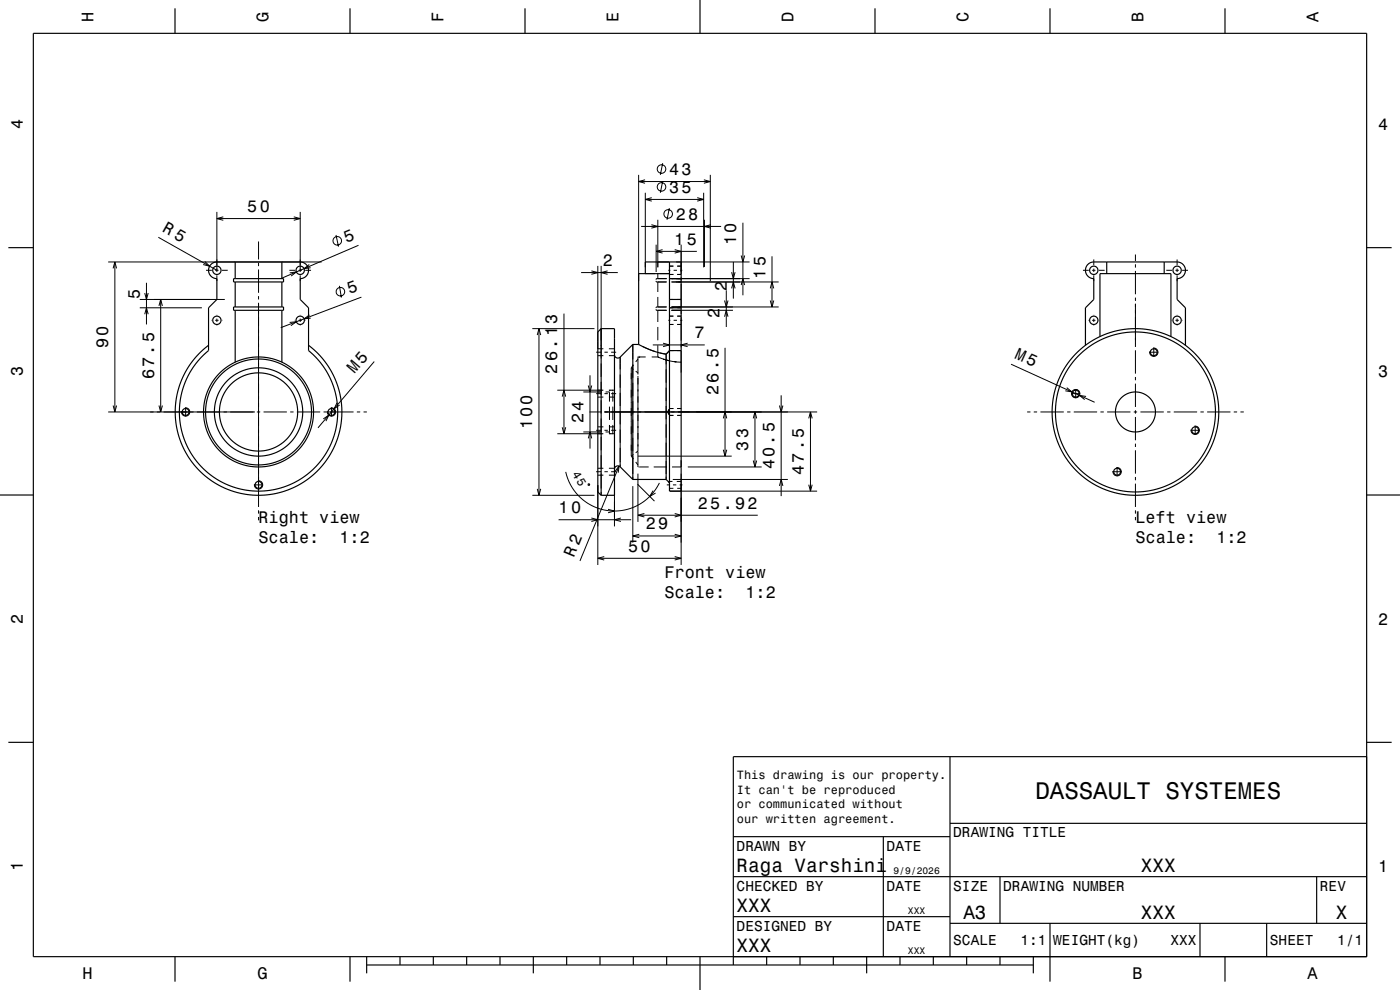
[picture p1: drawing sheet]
<svg xmlns="http://www.w3.org/2000/svg" width="420mm" height="297mm" viewBox="0 0 420 297" stroke-linecap="round" stroke-linejoin="round" font-family="sans-serif">
<g fill="none" stroke="#000" stroke-width=".3">
<path d="M191.6 52.5v31.8M191.6 54.5h21.5M193.5 53.9l-1.9 .6 1.9 .5M193.6 57.8v22.4M193.6 59.8h17.5M195.5 59.3l-1.9 .5 1.9 .5M198.8 49l-.7 3.5M198.8 54.3l-.7 3.5M209.2 59.3l1.9 .5-1.9 .5M211.1 57.8v22.4M211.2 53.9l1.9 .6-1.9 .5M213.1 52.5v31.8"/>
<path d="M32.5 78.6h64M34.5 78.6v45M47.5 71.2l17.6 9.9M61.5 78.5l1.4 1.4-2-.5M65.1 63.6v18M65.1 65.6h25M67 65.1l-1.9 .5 1.9 .5M77.6 72.4v5.4M77.6 78.8v1M88.1 65.1l2 .5-2 .5M90.1 63.6v18M92.8 79.4l-1.6 1.2 2-.3"/>
<path d="M100.8 70.5l.7 3.5M107.5 73.6l-23.2 10M179.3 79.8v24.9M180.3 79.8v27.8M192.3 67.9h24M195.4 67.4l1.9 .5-1.9 .5M196.8 73.4v8.2M196.8 75.4h12.2M197.3 65.9v14.4M198.8 74.9l-2 .5 2 .5M200.8 62.4l-.7 3.5M200.8 79.8h1.2"/>
<path d="M202.4 74.9l1.9 .5-1.9 .5M202.9 78.6h22M203.2 79.8h1.1M204.3 73.4v8.8M211.3 65.9v14.2M213.3 67.4l-2 .5 2 .5M220 78.6v11M222.4 76.7l.5 1.9 .5-1.9M222.9 66.8v21.8M231.6 76.9v15.2M328.1 77.8v1.8M340.6 76.4v1.9"/>
<path d="M340.6 79.3v1M353.1 77.8v1.8M33.9 80.5l.6-1.9 .5 1.9M41.9 89.8h25.5M41.9 92.3h18.7M43.4 87.9l.5 1.9 .6-1.9M43.4 94.3l.5-2 .6 2M43.9 84.8v12.5M47.7 91.8l.5-2 .5 2M48.2 89.8v33.8M61.8 81.1h1.8M63.4 96.1h.2"/>
<path d="M64.6 81.1h1M64.6 96.1h1M65.1 82.6v1.7M65.1 94.5v.1M65.1 95.6v1M65.1 97.6v.1M66.6 81.1h1.7M66.6 96.1h.1M77.6 80.8v7M77.6 88.8v1M77.6 90.8v61.3M86.8 81.1h1.8"/>
<path d="M86.9 96.7l2-.2-1.6 1.2M86.9 81.9l2-.3-1.6 1.2M88.4 96.1h.2M89.6 81.1h1M89.6 96.1h1M90.1 82.6v1.7M90.1 94.5v.1M90.1 95.6v1M90.1 97.6v.1M91.6 81.1h1.7M91.6 96.1h.1M92.9 94.5l-1.7 1.1 2-.2"/>
<path d="M101.8 85.8l.6 3.5M108.4 89.1l-24.2 9.2M159.7 98.6h18.6M161.7 98.6v50M169.2 94.1v36M174.3 81.8h11M177.4 81.3l1.9 .5-1.9 .5M182.3 81.3l-2 .5 2 .5M193.6 82.1h2.9M196.8 92.8v.3h3.3M196.8 84.3v.3h3.3M197.3 81.9v1.7"/>
<path d="M197.3 84.6v3M197.3 89.1v3M197.3 93.1v3.5M197.3 98.1v4M198 82.1h2.8M200.1 92.1h-3.3v.3M200.1 83.6h-3.3v.3M200.5 81.1h.6M200.5 96.1h.6M200.8 83.6h24.1M200.8 89.8h1.2M200.8 92.3h1.2"/>
<path d="M200.8 94.8h1.2M200.8 97.3h1.2M200.8 82.3h1.2M201.3 93.1h18.6M201.3 92.1h32.3M201.3 84.6h32.3M202.1 81.1h1M202.1 96.1h1M203.2 89.8h1.1M203.2 92.3h1.1M203.2 94.8h1.1M203.2 97.3h1.1"/>
<path d="M203.2 82.3h1.1M204.1 81.1h.6M204.1 96.1h.6M204.3 83.2v1M204.3 85.2v7M204.3 93.2v1M204.3 95.2v7M217.4 95l.5-1.9 .5 1.9M217.4 90.2l.5 1.9 .5-1.9M217.9 87.1v11M219.5 81.7l.5 1.9 .5-1.9M219.5 86.5l.5-1.9 .5 1.9"/>
<path d="M222.4 85.5l.5-1.9 .5 1.9M231.1 90.2l.5 1.9 .5-1.9M231.1 86.5l.5-1.9 .5 1.9M324.9 81.1h1.7M326.5 96.1h.1M327.6 81.1h1M327.6 96.1h1M328.1 80.6v1M328.1 82.6v1.7M328.1 94.5v.1M328.1 95.6v1M328.1 97.6v.1"/>
<path d="M329.6 81.1h1.8M329.6 96.1h.2M340.6 81.3v7M340.6 89.3v1M340.6 91.1v13M349.9 81.1h1.7M351.5 96.1h.1M352.6 81.1h1M352.6 96.1h1M353.1 80.6v1M353.1 82.6v1.7M353.1 94.5v.1"/>
<path d="M353.1 95.6v1M353.1 97.6v.1M354.6 81.1h1.8M354.6 96.1h.2M112.3 108.5l-16.9 19.9M161.2 100.5l.5-1.9 .5 1.9M167.2 117.1h13.8M168.7 119l.5-1.9 .5 1.9M175 117.6h5.5M176.5 115.7l.5 1.9 .5-1.9M177 112.6v22M178.8 118.1h1.5"/>
<path d="M178.8 105.7h1.5M179.3 119.1h1.7M179.3 104.6h1.7M179.3 106.7h1.7M180.3 109.1v4M180.3 114.6v4M181.3 118.1h1M181.3 105.7h1M181.7 117.6h1.1v2.9M182.7 117.1h1.6M182.7 119.1h1.6M182.7 104.6h1.6"/>
<path d="M182.7 106.7h1.6M182.8 117.1v.3M183.3 118.1h1.5M183.3 105.7h1.5M183.8 117.1v.3M183.8 117.6v2.9M186.1 107.1v32.9M189.4 110.3v26.5M189.4 110.3l.6 .5M189.8 103.3v4.6M189.8 109.4v4M189.8 114.9v4"/>
<path d="M190 109.5l-.6 .8M190.7 111.4l.7 .5M191.4 107.1v5.2M191.4 112.8v22.5l-.7 .5M191.4 107.3h.1M191.4 107.7l-.7 .9M191.5 106.9l-.1 .1M191.6 103.3l.1 .1M191.7 106.9h.2v.4h-.2M191.9 107.1h1.8M192.7 103.9l3.7 1.5M195.8 103.5h15.6"/>
<path d="M197.3 103.6v3.5h-1.8M197.6 107.2l-.3-.1 3.6 1.1M197.9 105.9l1.9 .3M198.9 103l1.9 .5-1.9 .5M199 107.7l3.9 .9M199.8 106.2v3.1M199.8 110.8v4M199.8 116.3v4M200.8 105.2l-1 1M200.8 105.2h1.2M202.3 108.5l1.9 .1M203.2 105.2h1.1v6.6"/>
<path d="M204.3 103.2v1M206.3 103l-2 .5 2 .5M217.5 104.3v32.5M234.4 118.6v30.2M303.3 109.3l25.1 11.4M320 116.3l1.6 1.3-2-.4M321.4 118.1h2.7M322.5 116.9a1.25 1.25 0 0 1 1.4 1.5 1.25 1.25 0 0 1-2 .6 1.25 1.25 0 0 1 .4-2.1l1 .1M322.7 116.7v2.7M325.8 118.9l-2-.3 1.6 1.3M340.6 105.1v7M340.6 113.1v1"/>
<path d="M340.6 115.1v7M344.8 105.7h2.7M345.9 104.4a1.25 1.25 0 0 1 1.5 1.2 1.25 1.25 0 0 1-1.3 1.3 1.25 1.25 0 0 1-1.2-1.5M346.1 104.3v2.7M32.5 123.6h44M33.9 121.7l.6 1.9 .5-1.9M47.7 121.7l.5 1.9 .5-1.9M55.5 122.4a1.25 1.25 0 0 1 1.4 1.1 1.25 1.25 0 0 1-1.3 1.3 1.25 1.25 0 0 1-1.1-1.4M55.7 122.2v2.7M77.1 123.6h1M79.1 123.6h7M87.1 123.6h1"/>
<path d="M89.1 123.6h7M97 125.7l1.6-1.2-.8 1.9M97.1 123.6h9M99.2 122.4a1.25 1.25 0 0 1 1.5 1.1 1.25 1.25 0 0 1-1.3 1.3 1.25 1.25 0 0 1-1.2-1.4M99.4 122.2v2.7M101.1 120.8l-.9 1.8 1.7-1.1M107.1 123.6h1M109.1 123.6h1M167.2 130.1h13.8M168.7 128.2l.5 1.9 .5-1.9M175 129.6h5.5M176.5 131.5l.5-1.9 .5 1.9"/>
<path d="M176.8 123.6h3.5M178.8 129.1h1.5M179.3 128.1h1.7M180.3 120.1v4M180.3 125.6v4M180.3 131.1v4M180.3 136.6v4M181.3 123.6h63.8M181.3 129.1h1M181.7 129.6h1.1M182.7 130.1h1.6M182.7 128.1h1.6"/>
<path d="M182.8 122v4M182.8 127.5v2.6M183.3 129.1h1.5M183.8 122v4M183.8 127.5v2.6M185.7 139.8l-11.7 28.5M189.4 136.8l.6 .9M189.8 120.4v4M189.8 125.8v4.1M189.8 131.3v4.1M189.8 136.8v5.4M190 136.3l-.6 .5"/>
<path d="M190.7 138.6l.7 .9M191.4 135.4v4.7h.1M191.4 136.8h28.1M199.8 121.8v4M199.8 127.3v4M199.8 132.8v4M199.8 138.3v3.9M202 122.6h-1.2l-.4 .9 .4 1.1h1.2M203.2 124.6h1.1M203.2 122.6h1.1M217 125.5l.5-1.9 .5 1.9M217 134.9l.5 1.9 .5-1.9"/>
<path d="M226 138.2l.5 1.9 .5-1.9M226 125.5l.5-1.9 .5 1.9M226.5 123.6v16.5M233.8 121.7l.6 1.9 .5-1.9M242.6 125.5l.5-1.9 .6 1.9M243.1 123.6v23.7M308.1 123.6h1M310.1 123.6h1M312.1 123.6h7M320.1 123.6h1M322.1 123.6h7M330.1 123.6h1"/>
<path d="M332.1 123.6h7M340.1 123.6h1M340.6 123.1v1M340.6 125.1v7M340.6 133.1v1M340.6 135.1v7M342.1 123.6h7M350.1 123.6h1M352.1 123.6h7M357.2 129.1h2.7M358.3 127.9a1.25 1.25 0 0 1 1.5 1.1 1.25 1.25 0 0 1-1.3 1.3 1.25 1.25 0 0 1-1.2-1.4M358.6 127.7v2.7"/>
<path d="M360.1 123.6h1M362.1 123.6h7M370.1 123.6h1M372.1 123.6h1M76.2 145.5h2.7M77.3 144.2a1.25 1.25 0 0 1 1.5 1.2 1.25 1.25 0 0 1-1.3 1.3 1.25 1.25 0 0 1-1.2-1.5M77.6 153.1v1M77.6 155.1v1M159.7 148.6h18.6M161.2 146.7l.5 1.9 .5-1.9M167.6 155.9h21.7M169.7 141.6l.8 2.3 1 2.1 1.2 1.8 1.6 1.6 1.8 1.4 1.9 1.1 2.4 .9 2.2 .4 2.2 .1 2.5-.3 2.2-.6 2-.9 1.9-1.2 1.7-1.5 1.6-2 1.1-1.9"/>
<path d="M176.4 145.2h.4v.4h-.3zM177.4 155.4l1.9 .5-1.9 .5M178.8 141.5h1.5M179.3 145.5v24M179.3 142.6h1.7M179.3 140.5h1.7M180.3 142.1v4.5M180.3 147.6v1M181.3 141.5h1M182.4 152.8l1.9 .5-1.9 .5M182.7 142.6h1.6M182.7 140.5h1.6"/>
<path d="M183.3 141.5h1.5M184.3 146.6v11.3M184.5 141.4l1.2-1.6-.2 2M186.3 155.4l-2 .5 2 .5M189.8 143v.8M189.8 145.8v17M191.3 145.3l5 5M191.4 142.1v14.5M191.4 154.6h35.9M191.7 140.1h2.9M193.3 154.1l-1.9 .5 1.9 .5M195.9 147.2l-1 1.7 1.8-1"/>
<path d="M196.1 140.1h4M199.8 143v.8M200 145.5h.9M200.8 145.9v.6h1.2M201 147.3h44.1M201.6 140.1h2.7M201.7 144.4h-1.3l.4 .4v.6M201.8 143.8h34.6M201.9 145.5h1M202.4 154.1l1.9 .5-1.9 .5M203 144.4h1.3M203.2 146.5h1.1"/>
<path d="M203.9 145.5h.8M204.3 142.1v27.4M206.3 140.1h22.2M233.8 145.8l.6-2 .5 2M242.6 145.4l.5 1.9 .6-1.9M333.8 141.5h2.7M334.9 140.3a1.25 1.25 0 0 1 1.5 1.1 1.25 1.25 0 0 1-1.3 1.4 1.25 1.25 0 0 1-1.2-1.5M335.1 140.2v2.7M340.6 143.1v1M340.6 145.1v7M340.6 153.1v1M340.6 155.1v1"/>
<path d="M179.3 167.5h25M181.3 167l-2 .5 2 .5M189.8 160.8h14.5M191.8 160.3l-2 .5 2 .5M202.4 167l1.9 .5-1.9 .5M202.4 160.3l1.9 .5-1.9 .5"/>
<circle cx="198.5" cy="56.1" r="1.28"/>
<circle cx="198.5" cy="50.7" r="1.28"/>
<circle cx="101.2" cy="72.2" r="1.28"/>
<circle cx="200.5" cy="64.2" r="1.28"/>
<circle cx="102.1" cy="87.5" r="1.28"/>
</g>
<g fill="none" stroke="#000" stroke-width=".35">
<path d="M10 10h400v277h-400zM52.5 2.5v7.5M105 2.5v7.5M157.5 2.5v7.5M210 0v10M262.5 2.5v7.5M315 2.5v7.5M367.5 2.5v7.5M2.5 74.3h7.5M63.3 79.3l.8-.5 1-.2h25.1a2.5 2.5 0 0 1 2.4 2.5 2.5 2.5 0 0 1-2.5 2.5v6.2l2.5 2.5v12.9l2.2 2 2 2.5 1.6 2.6 1.4 2.9 .9 2.9 .5 3.2 .1 3.2-.4 3.5-1.2 4.1-1.7 3.6-2.3 3.2-2.8 2.9-3.5 2.4-3.6 1.7-4.1 1.1-4 .3-4-.3-3.9-1-3.8-1.7-3.4-2.2-3-3-2.4-3.2-1.7-3.6-1.2-4.1-.4-3.2v-3.2l.4-3 .9-3.1 1.1-2.8 1.7-2.8 2-2.5 2.6-2.4v-12.9l2.5-2.5v-6.2a2.5 2.5 0 0 1-2.3-1.5 2.5 2.5 0 0 1 .5-2.8zM70.6 78.6v5M84.6 78.6v5"/>
<path d="M200.8 78.6v68.7h3.5v-68.7h-10.7v3.5M332 78.6v3.5M349.3 78.6v3.5M410 74.3h7.5M70.1 83.6h15v1h-15zM70.1 92.1h15v1h-15zM70.6 84.6v7.5M70.6 93.1v15.5M84.6 84.6v7.5M84.6 93.1v15.5M180.3 98.6h4v50h-4M180.3 98.6v50"/>
<path d="M180.3 98.6l-1 1v48l1 1M200.8 83.6h3.5M200.8 89.8h3.5M200.8 92.3h3.5M200.8 82.1h-9.2v21.2M62.6 103.6l-2.9 2.5-2.5 3-2.1 3.5-1.4 3.4-.8 3.7-.3 4.2 .3 3.7 .9 3.7 1.4 3.5 1.9 3.2 2.6 3 3 2.7 3.1 2 3.7 1.6 4.1 1 3.8 .3 3.7-.3 3.9-.8 3.9-1.6 3.2-2 3.3-2.7 2.5-3.1 2.1-3.4 1.3-3.3 .9-3.9 .4-3.7-.3-3.7-.9-4.2-1.4-3.4-2-3.3-2.5-3-2.9-2.6M189.8 103.3l-3.7 3.8a1 1 0 0 1-1.1 .2 1 1 0 0 1-.7-.9M189.8 103.3v40.5M189.8 103.3h1.8M191.6 103.3l4.1 1.9 4.1 1M199.8 106.2v37.6M200.8 105.2l-1 1"/>
<path d="M200.8 105.2h3.5M325.6 103.6v-11.3l2.5-2.5v-6.2a2.5 2.5 0 0 1-2.5-2.5 2.5 2.5 0 0 1 2.5-2.5h25a2.5 2.5 0 0 1 2.5 2.5 2.5 2.5 0 0 1-2.5 2.5v6.2l2.5 2.5v11.3M330 101v-18.9h21.3v18.9M200.8 122.8l-.4 .8 .4 .8M0 148.5h10M184.3 140.8a1 1 0 0 1 .7-1 1 1 0 0 1 1.1 .2l3.7 3.8M189.8 143.8h10M199.8 143.8l1 1M410 148.5h10M2.5 222.7h7.5M285 227v60M410 222.7h7.5"/>
<path d="M410 227h-190v62.5M220 251h65M265 251v36M285 247h125M220 275h65M220 263h190M285 277h125M300 263v14M315 277v17.5M360 277v10M380 277v10M395 263v14"/>
<path d="M52.5 287v7.5M105 287v7.5M110 289.5h200M110 287v5M120 287v2.5M130 287v2.5M140 287v2.5M150 287v2.5M160 287v5M170 287v2.5M180 287v2.5M190 287v2.5"/>
<path d="M200 287v2.5M210 287v10M230 287v2.5M240 287v2.5M250 287v2.5M260 287v5M270 287v2.5M280 287v2.5M290 287v2.5M300 287v2.5M310 287v5M367.5 287v7.5"/>
<circle cx="65.1" cy="81.1" r="1.25"/>
<circle cx="65.1" cy="96.1" r="1.25"/>
<circle cx="90.1" cy="81.1" r="1.25"/>
<circle cx="90.1" cy="96.1" r="1.25"/>
<circle cx="328.1" cy="96.1" r="1.25"/>
<circle cx="328.1" cy="81.1" r="1.25"/>
<circle cx="353.1" cy="96.1" r="1.25"/>
<circle cx="353.1" cy="81.1" r="1.25"/>
<circle cx="322.7" cy="118.1" r="1.03"/>
<circle cx="346.1" cy="105.7" r="1.03"/>
<circle cx="55.7" cy="123.6" r="1.03"/>
<circle cx="77.6" cy="123.6" r="13.3"/>
<circle cx="77.6" cy="123.6" r="15.9"/>
<circle cx="77.6" cy="123.6" r="16.5"/>
<circle cx="77.6" cy="123.6" r="11.7"/>
<circle cx="99.4" cy="123.6" r="1.03"/>
<circle cx="340.6" cy="123.6" r="25"/>
<circle cx="340.6" cy="123.6" r="24"/>
<circle cx="340.6" cy="123.6" r="6"/>
<circle cx="358.6" cy="129.1" r="1.03"/>
<circle cx="77.6" cy="145.5" r="1.03"/>
<circle cx="335.1" cy="141.5" r="1.03"/>
</g>
<text font-size="7.2" x="310.6" y="239.6">DASSAULT SYSTEMES</text>
<g font-size="5.8">
<text x="221" y="261.6">Raga Varshini</text>
<text x="342.3" y="261.6">XXX</text>
<text x="221" y="273.6">XXX</text>
<text x="289" y="275.6">A3</text>
<text x="342.3" y="275.6">XXX</text>
<text x="400.8" y="275.6">X</text>
<text x="221" y="285.6">XXX</text>
</g>
<text font-size="5.1" x="104.9" y="88.3" transform="rotate(-20 104.9 88.3)">5</text>
<g font-size="5">
<text x="28.1" y="6.5" transform="rotate(-90 28.1 6.5)">H</text>
<text x="80.6" y="6.5" transform="rotate(-90 80.6 6.5)">G</text>
<text x="133.1" y="6.5" transform="rotate(-90 133.1 6.5)">F</text>
<text x="185.6" y="6.5" transform="rotate(-90 185.6 6.5)">E</text>
<text x="238.1" y="6.5" transform="rotate(-90 238.1 6.5)">D</text>
<text x="290.6" y="6.5" transform="rotate(-90 290.6 6.5)">C</text>
<text x="343.1" y="6.5" transform="rotate(-90 343.1 6.5)">B</text>
<text x="395.6" y="6.5" transform="rotate(-90 395.6 6.5)">A</text>
<text x="6.8" y="38.7" transform="rotate(-90 6.8 38.7)">4</text>
<text x="413.5" y="39">4</text>
<text x="200.7" y="52.5">43</text>
<text x="200.7" y="57.8">35</text>
<text x="74.2" y="63.6">50</text>
<text x="202.7" y="65.9">28</text>
<text x="48.5" y="69.4" transform="rotate(29 48.5 69.4)">R 5</text>
<text x="104" y="73" transform="rotate(-23 104 73)">5</text>
<text x="202.3" y="73.4">15</text>
<text x="220.9" y="73.6" transform="rotate(-90 220.9 73.6)">10</text>
<text x="180.8" y="79.8">2</text>
<text x="229.6" y="83.7" transform="rotate(-90 229.6 83.7)">15</text>
<text x="41.9" y="89.6" transform="rotate(-90 41.9 89.6)">5</text>
<text x="218" y="87.2" transform="rotate(-90 218 87.2)">2</text>
<text x="215.9" y="95.3" transform="rotate(-90 215.9 95.3)">2</text>
<text x="208.4" y="101.5">7</text>
<text x="32.5" y="104.5" transform="rotate(-90 32.5 104.5)">90</text>
<text x="304.1" y="107.4" transform="rotate(24 304.1 107.4)">M5</text>
<text x="6.8" y="112.9" transform="rotate(-90 6.8 112.9)">3</text>
<text x="46.2" y="113.8" transform="rotate(-90 46.2 113.8)">67.5</text>
<text x="106.4" y="112.3" transform="rotate(-49 106.4 112.3)">M5</text>
<text x="167.2" y="112.1" transform="rotate(-90 167.2 112.1)">26.13</text>
<text x="413.5" y="113.2">3</text>
<text x="215.5" y="118.6" transform="rotate(-90 215.5 118.6)">26.5</text>
<text x="159.7" y="128.8" transform="rotate(-90 159.7 128.8)">100</text>
<text x="175" y="127" transform="rotate(-90 175 127)">24</text>
<text x="224.5" y="135.2" transform="rotate(-90 224.5 135.2)">33</text>
<text x="232.4" y="140.8" transform="rotate(-90 232.4 140.8)">40.5</text>
<text x="241.1" y="142.6" transform="rotate(-90 241.1 142.6)">47.5</text>
<text x="167.6" y="153.9">10</text>
<text x="209.3" y="152.6">25.92</text>
<text x="77.6" y="156.9">Right view</text>
<text x="193.7" y="158.8">29</text>
<text x="340.6" y="156.9">Left view</text>
<text x="77.6" y="163">Scale:</text>
<text x="101.9" y="163">1:2</text>
<text x="172.1" y="167.5" transform="rotate(-68 172.1 167.5)">R 2</text>
<text x="188.5" y="165.5">50</text>
<text x="340.6" y="163">Scale:</text>
<text x="364.9" y="163">1:2</text>
<text x="199.3" y="173.4">Front view</text>
<text x="199.3" y="179.5">Scale:</text>
<text x="223.6" y="179.5">1:2</text>
<text x="6.8" y="187.1" transform="rotate(-90 6.8 187.1)">2</text>
<text x="413.5" y="187.4">2</text>
<text x="6.8" y="261.3" transform="rotate(-90 6.8 261.3)">1</text>
<text x="413.5" y="261.6">1</text>
<text x="24.7" y="293.8">H</text>
<text x="77.2" y="293.8">G</text>
<text x="339.7" y="293.8">B</text>
<text x="392.2" y="293.8">A</text>
</g>
<g font-size="4.3">
<text x="286" y="251.2">DRAWING TITLE</text>
<text x="221" y="255.2">DRAWN BY</text>
<text x="266" y="255.2">DATE</text>
<text x="221" y="267.2">CHECKED BY</text>
<text x="266" y="267.2">DATE</text>
<text x="286" y="267.2">SIZE</text>
<text x="301" y="267.2">DRAWING NUMBER</text>
<text x="396" y="267.2">REV</text>
<text x="221" y="279.2">DESIGNED BY</text>
<text x="266" y="279.2">DATE</text>
<text x="286" y="283.6">SCALE</text>
<text x="306.2" y="283.6">1:1</text>
<text x="316" y="283.6">WEIGHT(kg)</text>
<text x="351.2" y="283.6">XXX</text>
<text x="381" y="283.6">SHEET</text>
<text x="401.2" y="283.6">1/1</text>
</g>
<g font-size="3.6">
<text x="171.5" y="142.1" transform="rotate(59 171.5 142.1)">45</text>
<text x="221.1" y="233.8">This drawing is our property.</text>
<text x="221.1" y="238.1">It can't be reproduced</text>
<text x="221.1" y="242.5">or communicated without</text>
<text x="221.1" y="246.8">our written agreement.</text>
</g>
<g font-size="2.9">
<text x="268.1" y="262.3">9/9/2026</text>
<text x="272.4" y="274.3">XXX</text>
<text x="272.4" y="286.3">XXX</text>
</g>
</svg>
